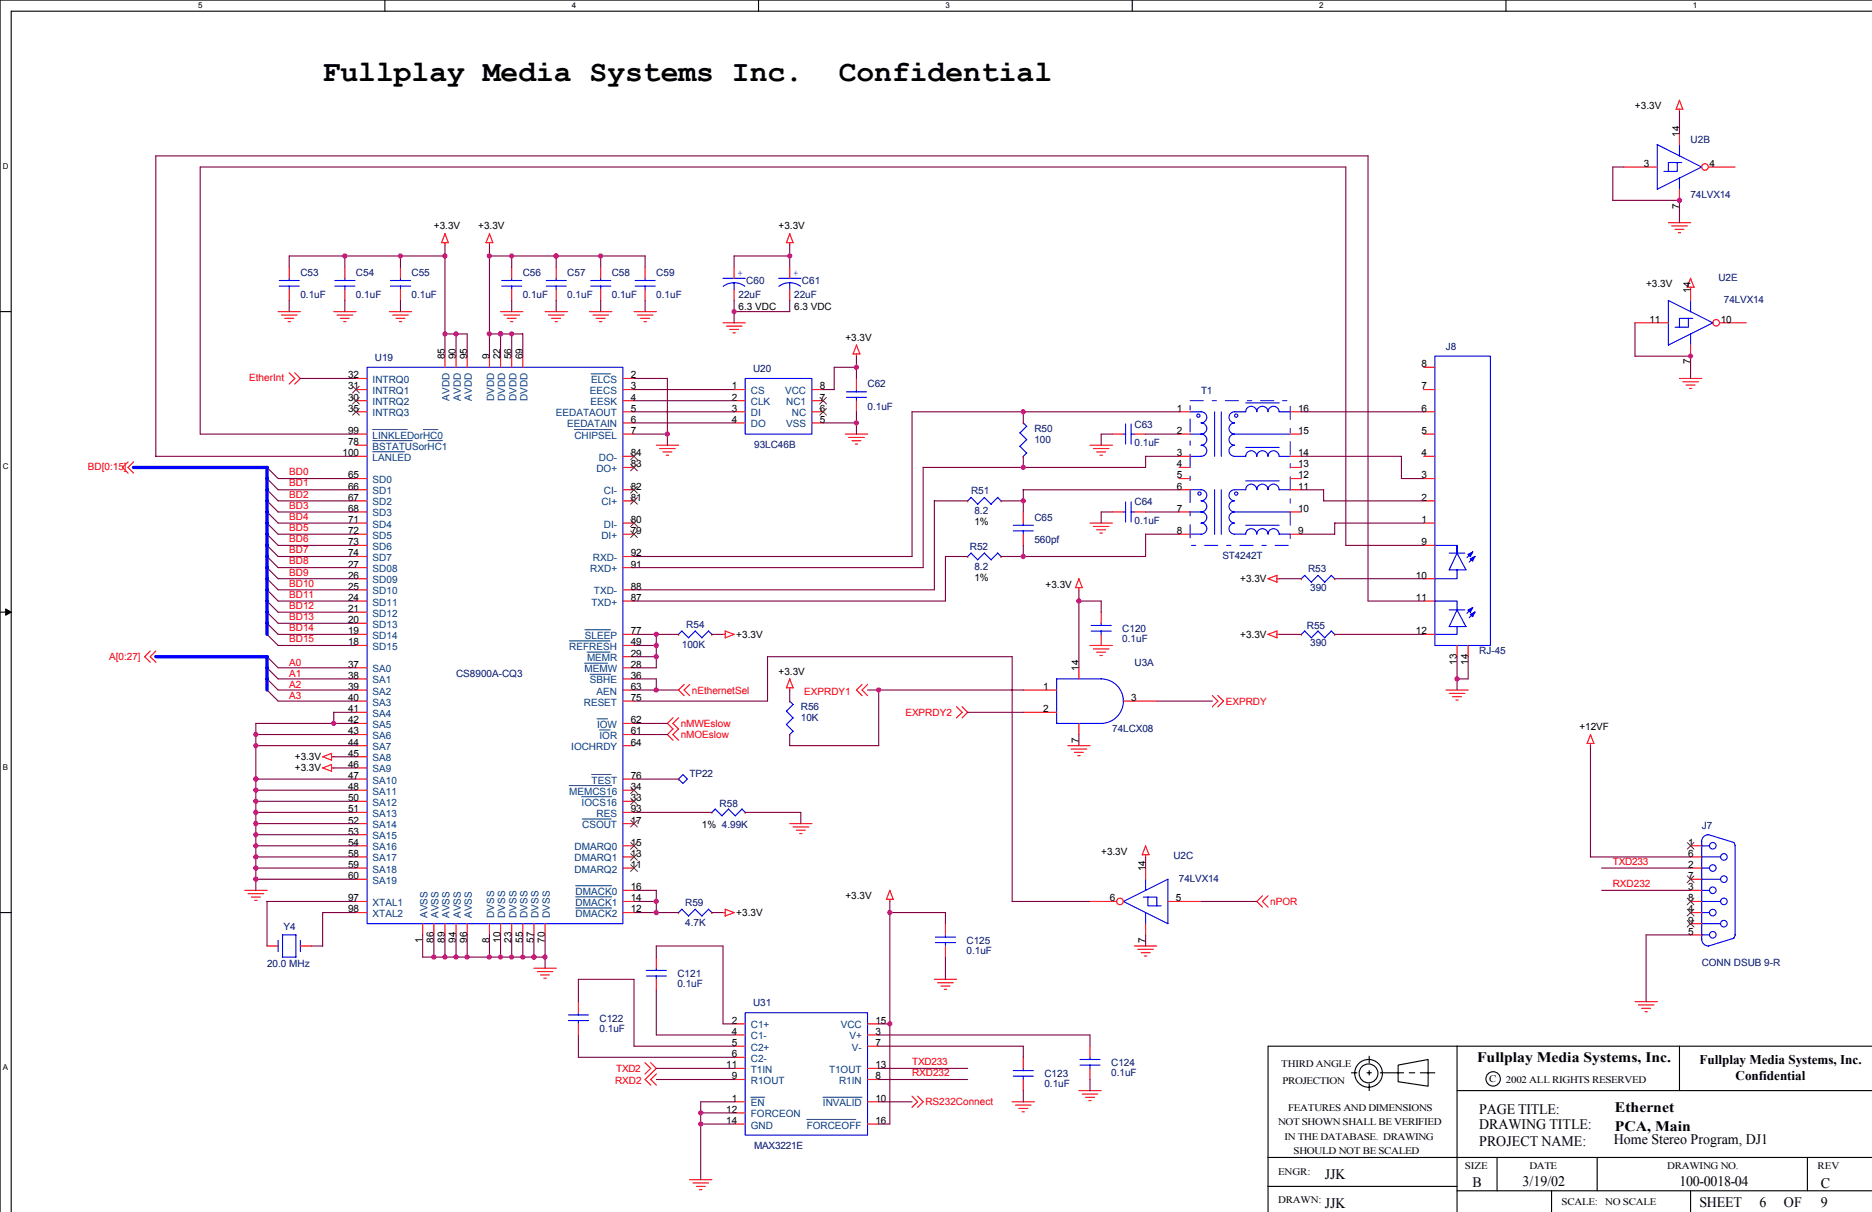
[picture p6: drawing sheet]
<svg xmlns="http://www.w3.org/2000/svg" width="432mm" height="279mm" viewBox="0 0 432 279" stroke-linecap="round" stroke-linejoin="round" font-family="sans-serif">
<path d="M431.8 0h-431.8v279.4M431.8 2.6h-429.2v276.8" fill="none" stroke="#000" stroke-width=".25"/>
<path d="M45.7 .3h1v2h-1z" fill="#fff"/>
<path d="M88.8 0v2.6" fill="none" stroke="#000" stroke-width=".25"/>
<path d="M131.9 .3h1v2h-1z" fill="#fff"/>
<path d="M175 0v2.6" fill="none" stroke="#000" stroke-width=".25"/>
<path d="M218.1 .3h1v2h-1z" fill="#fff"/>
<path d="M261.2 0v2.6" fill="none" stroke="#000" stroke-width=".25"/>
<path d="M304.3 .3h1v2h-1z" fill="#fff"/>
<path d="M347.4 0v2.6" fill="none" stroke="#000" stroke-width=".25"/>
<g fill="#fff">
<path d="M390.5 .3h1v2h-1z"/>
<path d="M.7 37.2h1.3v2.1h-1.3z"/>
<path d="M.7 106.5h1.3v2h-1.3z"/>
</g>
<path d="M0 71.8h2.6" fill="none" stroke="#000" stroke-width=".25"/>
<path d="M.7 175.7h1.2v2.1h-1.2z" fill="#fff"/>
<path d="M0 141.1h2.6" fill="none" stroke="#000" stroke-width=".25"/>
<path d="M1.3 140.4l1.3 .7-1.3 .7z" fill="#000" stroke="#000" stroke-width=".23"/>
<path d="M.7 245h1.2v2.1h-1.2z" fill="#fff"/>
<g fill="none" stroke="#000" stroke-width=".25">
<path d="M0 210.4h2.6M311.7 247.3h1.3M315.3 247.3h1M315.8 243.5v1.5M315.8 246.8v1M315.8 249.9v1.5M318.4 247.3h5.4M322.5 245.5l6.9-1.3v6.2l-6.9-1zM325.1 247.3h1.2M327.6 247.3h3.4M336.1 241.2h-43.6v38.2M336.1 241.2h95.7"/>
<path d="M336.1 241.2v38.2M336.1 251.4h95.7M387.4 241.2v10.2M292.5 266.8h139.3M292.5 273.5h43.6M336.1 274.5h95.7M345.3 266.8v7.7M357.9 274.5v4.9M368.4 266.8v7.7M390 274.5v4.9M416.9 266.8v7.7"/>
<circle cx="315.7" cy="247.4" r="2.17"/>
<circle cx="315.7" cy="247.4" r="3.2"/>
<circle cx="344.4" cy="248.7" r="1.66"/>
</g>
<g fill="none" stroke="#f00" stroke-width=".25">
<path d="M374.6 38.5h7.7M387.4 23.1l.8 2.1h-1.6M387.4 25.2v.5M387.4 30.8v2.6M387.4 23.1l-.8 2.1M394.1 38.5h6.1M102.6 55.9v.6M102.6 53.9l.8 2.1M102.7 53.9l-.9 2h1.6M112.9 55.9v.6M112.9 53.9l.8 2.1M112.9 53.9l-.8 2h1.6"/>
<path d="M181.4 55.9h1.5M182.2 55.9v.6M182.2 53.9l.7 2.1M182.2 53.9l-.8 2M384.8 51.3h5.2M385.6 52.1h3.6M386.4 52.9h2M387.1 53.6h.6M387.4 43.6v2.6M64.2 71.8h5.1M64.9 72.6h3.6M65.7 73.4h2"/>
<path d="M66.5 74.1h.5M66.7 61.6v2.6M66.7 66.7v2.6M77 71.8h5.1M77.7 72.6h3.7M78.5 73.4h2.1M79.3 74.1h.5M79.5 61.6v2.6M79.5 66.7v2.6M89.8 71.8h5.2M90.6 72.6h3.6M91.3 73.4h2.1"/>
<path d="M92.1 74.1h.5M92.4 61.6v2.6M92.4 66.7v2.6M115.5 71.8h5.1M116.2 72.6h3.6M117 73.4h2M117.8 74.1h.5M118 61.6v2.6M118 66.7v2.6M125.7 71.8h5.2M126.5 72.6h3.6M127.2 73.4h2.1"/>
<path d="M128 74.1h.6M128.3 61.6v2.6M128.3 66.7v2.6M136 71.8h5.1M136.8 72.6h3.6M137.5 73.4h2.1M138.3 74.1h.5M138.6 61.6v2.6M138.6 66.7v2.6M146.2 71.8h5.2M147 72.6h3.6M147.8 73.4h2"/>
<path d="M148.5 74.1h.6M148.8 61.6v2.6M148.8 66.7v2.6M166.8 74.4h5.1M167.5 75.2h3.7M168.3 75.9h2M169.1 76.7h.5M169.3 61.6v2.6M169.3 66.7v2.6M182.2 61.6v2.6M182.2 66.7v2.6M377.1 74.4h7.7"/>
<path d="M389.9 64.1l.9 2.1h-1.6M390 66.2v3.1M390 79.5v2.6M390 64.2l-.8 2M396.6 74.4h6.2M66.7 85.9l1.3 1.3-1.3 1.3M68 85.9l1.3 1.3-1.3 1.3M82.1 87.2h2.6M82.1 89.8h2.6M82.1 92.4h2.6M82.1 94.9h2.6M102.6 82.1v2.6"/>
<path d="M105.2 82.1v2.6M107.8 82.1v2.6M112.9 82.1v2.6M115.5 82.1v2.6M118 82.1v2.6M120.6 82.1v2.6M143.7 87.2h2.5M143.7 89.8h2.5M143.7 92.4h2.5M143.7 94.9h2.5M143.7 97.5h2.5M169.3 89.8h2.6"/>
<path d="M169.3 92.4h2.6M169.3 94.9h2.6M169.3 97.5h2.6M187.3 89.8h2.6M187.3 92.4h2.6M187.3 94.9h2.6M187.3 97.5h2.6M196.8 81.6h1.5M196.8 81.6l.8-2.1 .8 2.1M197.5 81.6v.5M197.5 87.2v2.6M197.5 92.4v2.5"/>
<path d="M236 97.5h.1M271.9 94.9h2.6M297.6 94.9h2.6M328.4 89.8h2.6M328.4 94.9h2.6M328.4 84.7h2.6M387.4 87.2h5.1M388.2 88h3.6M388.9 88.8h2.1M389.7 89.6h.5M29.5 106.5l-1.3 1.3 1.3 1.3M30.8 106.5l-1.3 1.3 1.3 1.3"/>
<path d="M82.1 100.1h2.6M82.1 102.6h2.6M82.1 118h2.6M82.1 105.2h2.6M82.1 112.9h2.6M82.1 110.3h2.6M82.1 115.5h2.6M143.7 100.1h2.5M143.7 105.2h2.5M143.7 107.8h2.5M143.7 112.9h2.5M143.7 115.5h2.5"/>
<path d="M151.4 102.6h5.1M152.1 103.4h3.7M152.9 104.2h2.1M153.7 104.9h.5M195 100.1h5.1M195.7 100.8h3.7M196.5 101.6h2.1M197.3 102.4h.5M223.2 115.5h.1M230.9 115.5h.1M236 105.2h.1M236 118v2.6"/>
<path d="M251.4 102.6h5.2M252.2 103.4h3.6M252.9 104.2h2.1M253.7 104.9h.6M256.6 100.1h2.5M256.6 118h2.5M261.7 100.1h2.5M261.7 118h2.5M271.9 100.1h2.6M271.9 118h2.6M271.9 105.2h2.6M271.9 107.8h2.6"/>
<path d="M271.9 112.9h2.6M271.9 110.3h2.6M297.6 100.1h2.6M297.6 118h2.6M297.6 105.2h2.6M297.6 107.8h2.6M297.6 112.9h2.6M297.6 110.3h2.6M328.4 100.1h2.6M328.4 105.2h2.6M328.4 110.3h2.6M328.4 115.5h2.6"/>
<path d="M82.1 133.4h2.6M82.1 120.6h2.6M82.1 123.1h2.6M82.1 138.6h2.6M82.1 136h2.6M82.1 130.9h2.6M82.1 125.7h2.6M82.1 128.3h2.6M143.7 120.6h2.5M143.7 123.1h2.5M143.7 138.6h2.5M143.7 136h2.5"/>
<path d="M143.7 130.9h2.5M143.7 128.3h2.5M223.2 128.3h.1M230.9 128.3h.1M236 123.1v2.6M248.8 133.4l.9 2.1h-1.6M248.9 135.5v.5M248.9 133.4l-.8 2.1M251.4 120.6h5.2M252.2 121.4h3.6M252.9 122.1h2.1M253.7 122.9h.6"/>
<path d="M271.9 123.1h2.6M292.5 133.4l2 .8M292.5 133.4l2-.7v1.5M294.5 133.4h.6M297.6 123.1h2.6M300.2 133.4h.1M307.9 133.4h.1M328.4 133.4h2.6M328.4 120.6h2.6M328.4 138.6h2.6M328.4 125.7h2.6M34.7 150.1l-1.3 1.3 1.3 1.3"/>
<path d="M36 150.1l-1.4 1.3 1.4 1.3M82.1 146.2h2.6M82.1 159.1h2.6M82.1 148.8h2.6M82.1 143.7h2.6M82.1 141.1h2.6M82.1 153.9h2.6M82.1 156.5h2.6M143.7 146.2h2.5M143.7 159.1h2.5M143.7 148.8h2.5M143.7 153.9h2.5"/>
<path d="M143.7 151.4h2.5M143.7 156.5h2.5M156.5 146.2h.1M157.8 157.8l-1.3 1.3 1.3 1.3M159.1 157.8l-1.3 1.3 1.3 1.3M164.2 146.2h.1M166.8 146.2h.5M167.3 145.5v1.5M167.3 145.5l2.1 .8M169.3 146.2l-2 .8M181.4 158.6h1.5l-.7-2.1-.8 2.1M182.2 158.6v.5"/>
<path d="M198.9 157.8l-1.4 1.3 1.4 1.3M200.1 157.8l-1.3 1.3 1.3 1.3M236 159.1h7.7M248.9 153.9v2.6M251.4 148.8h5.2M252.2 149.6h3.6M252.9 150.3h2.1M253.7 151.1h.6M254 141.1v2.6M254 146.2v2.6M294.5 146.2h.6M294.6 145.5l-2.1 .7 2 .8v-1.5"/>
<path d="M300.2 146.2h.1M307.9 146.2h.1M328.4 146.2h2.6M333.5 159.1h5.2M334.3 159.9h3.6M336.1 148.8v2.6M338.6 148.8v2.6M74.4 177l2.1 .8M76.5 173.7v1.6l-2.1-.9M76.5 176.3v1.5M76.5 174.5h.5M76.5 177h.5"/>
<path d="M76.5 173.7l-2.1 .8M76.5 176.2l-2.1 .8M82.1 171.9h2.6M82.1 174.5h2.6M82.1 177h2.6M82.1 164.2h2.6M82.1 161.6h2.6M82.1 166.8h2.6M82.1 169.3h2.6M82.1 179.6h2.6M143.7 171.9h2.5M143.7 161.6h2.5"/>
<path d="M143.7 166.8h2.5M143.7 169.3h2.5M143.7 179.6h2.5M155.2 165.5l-1.3 1.3 1.3 1.3-1.3 1.2 1.3 1.3M156.5 179.6h.1M156.5 165.5l-1.3 1.3 1.3 1.3-1.3 1.2 1.3 1.3M182.2 161.6h.1M182.2 169.3h.1M220.6 162.9l1.3 1.3-1.3 1.3M221.9 162.9l1.3 1.3-1.3 1.3M236 164.2h7.7M246.3 171.9h5.1"/>
<path d="M247.1 172.7h3.6M247.8 173.4h2.1M248.6 174.2h.5M248.9 166.8v2.5M259.1 161.6h7.7M279.6 160.3l1.3 1.3-1.3 1.3M280.9 160.3l1.3 1.3-1.3 1.3M335 160.6h2.1M335.8 161.4h.6M366.1 171.4h1.5M366.1 171.4l.8-2.1 .8 2.1M366.9 171.4v.5"/>
<path d="M82.1 189.9h2.6M82.1 197.5h2.6M82.1 195h2.6M82.1 184.7h2.6M82.1 182.2h2.6M82.1 187.3h2.6M82.1 192.4h2.6M143.7 189.9h2.5M143.7 197.5h2.5M143.7 195h2.5M143.7 184.7h2.5M143.7 182.2h2.5"/>
<path d="M143.7 187.3h2.5M164.2 187.3h.1M171.9 187.3h.1M182.2 189.9h5.1M182.9 190.6h3.6M183.7 191.4h2.1M184.5 192.2h.5M264.2 195l.8 2h-1.5zM264.2 197v.6M390 197.5h2.5M390 195h2.5M56.5 205.3h5.1"/>
<path d="M57.2 206h3.6M58 206.8h2M58.8 207.6h.5M61.6 218.1h2.6M69.3 218.1h2.5M82.1 210.4h2.6M82.1 207.8h2.6M82.1 202.7h2.6M82.1 200.1h2.6M97.5 212.9v2.6M100.1 212.9v2.6M102.6 212.9v2.6"/>
<path d="M105.2 212.9v2.6M107.8 212.9v2.6M112.9 212.9v2.6M115.5 212.9v2.6M118 212.9v2.6M120.6 212.9v2.6M123.1 212.9v2.6M125.7 212.9v2.6M143.7 210.4h2.5M143.7 205.3h2.5M143.7 207.8h2.5M143.7 200.1h2.5"/>
<path d="M156.5 210.4h.1M164.2 210.4h.1M166.8 210.4h.5M169.3 210.4l-2 .8M169.4 210.4l-2.1-.8v1.6M204.5 207.3h1.5l-.8-2.1-.8 2.1M205.3 207.3v.5M218.1 212.9v2.6M218.1 218.1v2.5M251.4 207.8h6.2M261.7 218.1h5.1M262.4 218.8h3.6"/>
<path d="M263.2 219.6h2.1M264.2 200.1v2.6M264.2 212.9v2.6M269.4 207.8h7.7M291.2 206.5l-1.3 1.3 1.3 1.3M292.5 206.5l-1.3 1.3 1.3 1.3M390 210.4h2.5M390 205.3h2.5M390 215.5h2.5M390 212.9h2.5M390 207.8h2.5M390 202.7h2.5"/>
<path d="M390 200.1h2.5M123.1 223.2h5.2M123.9 224h3.6M124.7 224.7h2M125.5 225.5h.5M133.4 230.9v2.6M133.4 236v2.6M151.4 220.6v2.6M151.4 225.8v2.5M169.3 236h2.6M169.3 238.6h2.6M200.1 236h2.6"/>
<path d="M200.1 238.6h2.6M215.5 225.8h5.1M216.3 226.5h3.6M217 227.3h2.1M217.8 228.1h.5M264 220.4h.5M377.1 230.9h5.2M377.9 231.7h3.6M378.7 232.5h2M379.4 233.2h.6M148.8 245l1.3 1.3-1.3 1.3M150.1 245l1.3 1.3-1.3 1.3"/>
<path d="M150.1 247.6l-1.3 1.3 1.3 1.3M151.4 247.6l-1.3 1.3 1.3 1.3M169.3 254h2.6M169.3 241.2h2.6M169.3 243.7h2.6M169.3 248.9h2.6M169.3 246.3h2.6M169.3 256.6h2.6M169.3 259.1h2.6M200.1 254h2.6M200.1 241.2h2.6M200.1 248.9h2.6"/>
<path d="M200.1 246.3h2.6M200.1 259.1h2.6M210.4 252.7l1.3 1.3-1.3 1.3M211.6 252.7l1.3 1.3-1.3 1.3M233.4 254h5.2M234.2 254.8h3.6M235 255.5h2.1M235.8 256.3h.5M236 243.7v2.6M236 248.9v2.5M248.8 251.4h5.2M249.6 252.2h3.6"/>
<path d="M250.4 253h2.1M251.1 253.7h.6M251.4 241.2v2.5M251.4 246.3v2.6M159 271.9h5.2M159.8 272.7h3.6M160.6 273.5h2.1M161.4 274.3h.5"/>
<circle cx="393.3" cy="38.5" r=".76"/>
<circle cx="395.9" cy="74.4" r=".76"/>
<circle cx="258.3" cy="207.8" r=".76"/>
</g>
<g fill="none" stroke="#00f" stroke-width=".25">
<path d="M386.9 37.5v2h-3.1M387.4 33.4v2.6M387.9 37.5h-3.1v2M392.5 38.5l-10.2 5.1v-10.2l10.2 5.1M387.4 41v2.6M64.4 66h4.6M64.4 64.7h4.6M66.7 64.2v.5M66.7 65.9v.8M77.2 66h4.7M77.2 64.7h4.7M79.5 64.2v.5"/>
<path d="M79.5 65.9v.8M90.1 66h4.6M90.1 64.7h4.6M92.4 64.2v.5M92.4 65.9v.8M115.7 66h4.7M115.7 64.7h4.7M118 64.2v.5M118 65.9v.8M126 66h4.6M126 64.7h4.6M128.3 64.2v.5"/>
<path d="M128.3 65.9v.8M136.2 66h4.7M136.2 64.7h4.7M138.6 64.2v.5M138.6 65.9v.8M146.5 66h4.6M146.5 64.7h4.6M148.8 64.2v.5M148.8 65.9v.8M166.8 64.2h5.1M169.3 65.2v1.5M171.8 66l-1.4-.7-1.1-.1-1.6 .3-.9 .5"/>
<path d="M179.6 64.2h5.1M182.2 65.2v1.5M184.6 66l-1.4-.7-1.1-.1-1.5 .3-1 .5M389.4 73.4v2h-3M390 69.3v2.6M390 77v2.5M390.5 73.4h-3.1v2M395.1 74.4l-10.3-5.1v10.3M395.1 74.4l-10.3 5.1M84.7 84.7h59v128.2h-59zM171.9 87.2h15.4v12.9h-15.4zM195.2 91.6h4.7"/>
<path d="M195.2 90.3h4.7M197.5 89.8v.5M197.5 91.6v.8M235.3 99.8l1.5 1.6M236 97.5l.8 .8M236.8 98.3l-1.6 1.5M259.6 97.7v4.7M260.9 97.7v4.7M274.5 94.9h2.6M277.1 94.9a1.28 1.28 0 0 1 1.3 1.3 1.28 1.28 0 0 1-1.3 1.3 1.29 1.29 0 0 1 1.3 1.3 1.29 1.29 0 0 1-1.3 1.3 1.28 1.28 0 0 1 1.3 1.3 1.28 1.28 0 0 1-1.3 1.2 1.28 1.28 0 0 1 1.3 1.3 1.28 1.28 0 0 1-1.3 1.3M280.2 94.9v10.3M281.7 94.9v10.3"/>
<path d="M287.3 92.9h7.8M297.6 94.9h-2.6a1.28 1.28 0 0 0-1.2-1.2 1.28 1.28 0 0 0-1.3 1.2 1.29 1.29 0 0 0-1.3-1.2 1.29 1.29 0 0 0-1.3 1.2 1.28 1.28 0 0 0-1.3-1.2 1.28 1.28 0 0 0-1.3 1.2h-2.5a1.28 1.28 0 0 0-1.3 1.3 1.28 1.28 0 0 0 1.3 1.3 1.29 1.29 0 0 0-1.3 1.3 1.29 1.29 0 0 0 1.3 1.3M331 82.1h12.8v66.7h-12.8zM224 114.7l-.8 .8M227.1 114.7l1.5 1.5M227.1 114.7l-1.6 1.5-1.5-1.5M230.1 114.7l.8 .8M230.1 114.7l-1.5 1.5M235.3 102.9l1.5 1.6-.8 .7M236.8 101.3l-1.6 1.6M259.1 118h.6M259.1 100.1h.6"/>
<path d="M259.6 115.7v4.6M260.9 118h.8M260.9 100.1h.8M260.9 115.7v4.6M274.5 118h2.6M274.5 100.1h2.6M274.5 105.2h2.6M274.5 112.9h2.6M277.1 112.9a1.28 1.28 0 0 1 1.3 1.3 1.28 1.28 0 0 1-1.3 1.3 1.28 1.28 0 0 1 1.3 1.2 1.28 1.28 0 0 1-1.3 1.3 1.28 1.28 0 0 1 1.3 1.3 1.28 1.28 0 0 1-1.3 1.3 1.28 1.28 0 0 1 1.3 1.3 1.28 1.28 0 0 1-1.3 1.2M280.2 112.9v10.3M281.7 112.9v10.3M284.8 100.1a1.28 1.28 0 0 0-1.3 1.3 1.28 1.28 0 0 0 1.3 1.2 1.28 1.28 0 0 0-1.3 1.3 1.28 1.28 0 0 0 1.3 1.3h2.6a1.27 1.27 0 0 1 1.2-1.3 1.27 1.27 0 0 1 1.3 1.3 1.29 1.29 0 0 1 1.3-1.3 1.29 1.29 0 0 1 1.3 1.3 1.28 1.28 0 0 1 1.3-1.3 1.28 1.28 0 0 1 1.2 1.3h2.6"/>
<path d="M284.8 118h12.8M284.8 100.1h12.8M287.3 103.1h7.8M287.3 110.8h7.8M297.6 112.9h-2.6a1.28 1.28 0 0 0-1.2-1.3 1.28 1.28 0 0 0-1.3 1.3 1.29 1.29 0 0 0-1.3-1.3 1.29 1.29 0 0 0-1.3 1.3 1.27 1.27 0 0 0-1.3-1.3 1.27 1.27 0 0 0-1.2 1.3h-2.6a1.28 1.28 0 0 0-1.3 1.3 1.28 1.28 0 0 0 1.3 1.3 1.28 1.28 0 0 0-1.3 1.2 1.28 1.28 0 0 0 1.3 1.3 1.28 1.28 0 0 0-1.3 1.3 1.28 1.28 0 0 0 1.3 1.3 1.28 1.28 0 0 0-1.3 1.3 1.28 1.28 0 0 0 1.3 1.2h2.5M224 127.5l-.8 .8M227.1 127.5l1.5 1.6M227.1 127.5l-1.6 1.6-1.5-1.6M230.9 128.3l-.8-.8-1.5 1.6M233.7 122.4h4.7M233.7 121.1h4.7M236 120.6v.5"/>
<path d="M236 122.4v.7M274.5 123.1h2.6M287.3 123.1a1.28 1.28 0 0 1 1.3-1.2 1.28 1.28 0 0 1 1.3 1.2 1.29 1.29 0 0 1 1.3-1.2 1.29 1.29 0 0 1 1.3 1.2 1.28 1.28 0 0 1 1.3-1.2 1.28 1.28 0 0 1 1.2 1.2M287.3 121.1h7.8M295 123.1h2.6M300.2 133.4l.8-.8 1.5 1.6M302.5 134.2l1.5-1.6 1.6 1.6M307.1 132.7l.8 .7M307.1 132.6l-1.5 1.6M331 125.7h5.1v1.8M331 138.6h5.1v2M334.3 127.5h3.6"/>
<path d="M336.1 131.4v2h-5.1M336.1 127.5l2.1 3.9h-3.9zM336.1 125.7v1.8M338.6 127.8l.6 .5M339.2 128.3l.5-1.1-1.3 1.3M339.7 127.3l-1.1 .5M339.7 129.3l-.6-.5 1.1-.5-1.3 1.3M340.2 128.3l-.5 1M157.3 145.5l-.8 .7M160.4 145.5l-1.6 1.5-1.5-1.5M163.4 145.5l.8 .8M163.4 145.5l-1.5 1.5-1.5-1.5"/>
<path d="M243.7 156.5h10.3M243.7 156.5v10.3h10.3M251.7 145.5h4.6M251.7 144.2h4.6M254 156.5a5.1 5.1 0 0 1 5.1 5.1 5.1 5.1 0 0 1-5.1 5.2M254 143.7v.5M254 145.5v.7M300.9 145.5l1.6 1.5M301 145.5l-.8 .7M304 145.5l-1.5 1.5M307.1 145.5l.8 .8M307.1 145.5l-1.5 1.5-1.6-1.5"/>
<path d="M334.3 140.6h3.6M336.1 140.6l2 3.8h-3.8zM336.1 144.4v1.8h-5.1M338.6 140.6l.6 .5M339.7 140.1l-1.1 .5M339.7 140.1l-1.3 1.3M339.7 140.1l-.5 1M340.2 141.1l-.5 1-.5-.5 1-.5-1.3 1.3M157.5 178.6l1.1 1-1.1 1-1-1zM181.4 163.9l1.5 1.6-1.5 1.5M181.4 167l1.5 1.6M182.2 161.6l.7 .8"/>
<path d="M182.9 162.4l-1.5 1.6M182.9 168.6l-.8 .8M165 186.5l1.5 1.6M165 186.5l-.8 .8M168 186.5l1.6 1.6M168.1 186.5l-1.6 1.6M171.1 186.5l.8 .8M171.2 186.5l-1.6 1.6M392.5 197.5h4.4M392.5 195h1.8M399.9 194.2l.3 .8v20.5M400 194.2l-6-1.8a1.52 1.52 0 0 0-1.5 1.6v22.5a1.55 1.55 0 0 0 1.5 1.6l6-1.8"/>
<path d="M64.2 216.8v2.6M69.3 216.8v2.6M157.3 209.6l1.5 1.6 1.6-1.6 1.5 1.6 1.5-1.6 .8 .8M157.3 209.6l-.8 .8M215.8 217.3h4.6M215.8 216h4.6M218.1 215.5v.5M218.1 217.3v.8M259.1 207.8l10.3 5.2v-10.3l-10.3 5.1M263.7 206.8h3.1v2M264.2 202.7v2.6M264.2 210.4v2.5"/>
<path d="M264.8 206.8v2h3M392.5 212.9h4.4M392.5 207.8h4.4M392.5 202.7h4.4M392.5 215.5h1.8M392.5 210.4h1.8M392.5 205.3h1.8M392.5 200.1h1.8M400.2 215.5l-.3 .7M65.2 220.6h3.1v-5.1h-3.1v5.2M131.1 235.3h4.6M131.1 234h4.6"/>
<path d="M133.4 233.5v.5M133.4 235.2v.8M149.1 225h4.6M149.1 223.7h4.6M151.4 223.2v.5M151.4 225v.8M171.9 233.5h28.2v28.2h-28.2zM233.7 248.1h4.7M233.7 246.8h4.7M236 246.3v.5M236 248.1v.8M249.1 245.5h4.6"/>
<path d="M249.1 244.2h4.6M251.4 243.7v.6M251.4 245.5v.8"/>
<circle cx="276.4" cy="95.8" r=".38"/>
<circle cx="285.1" cy="95.8" r=".38"/>
<circle cx="276.7" cy="113.8" r=".38"/>
<circle cx="285.1" cy="113.8" r=".38"/>
<circle cx="395.1" cy="195" r=".76"/>
<circle cx="397.6" cy="197.5" r=".76"/>
<circle cx="395.1" cy="205.2" r=".76"/>
<circle cx="395.1" cy="200.1" r=".76"/>
<circle cx="395.1" cy="215.5" r=".76"/>
<circle cx="395.1" cy="210.4" r=".76"/>
<circle cx="397.6" cy="212.9" r=".76"/>
<circle cx="397.6" cy="202.7" r=".76"/>
<circle cx="397.6" cy="207.8" r=".76"/>
</g>
<g fill="none" stroke="#804000" stroke-width=".23">
<path d="M81.3 91.6l1.6 1.6M81.3 89l1.6 1.6M81.3 94.2l1.6 1.5M82.9 91.6l-1.6 1.6M82.9 89l-1.6 1.6M82.9 94.2l-1.6 1.5M189.1 94.2l1.5 1.5M189.1 91.6l1.5 1.6M190.6 94.2l-1.5 1.5M190.6 91.6l-1.5 1.6M145.5 119.8l1.5 1.6M145.5 114.7l1.5 1.5"/>
<path d="M145.5 112.1l1.5 1.6M145.5 107l1.5 1.5M145.5 104.4l1.5 1.6M147 119.8l-1.5 1.6M147 114.7l-1.5 1.5M147 112.1l-1.5 1.6M147 107l-1.5 1.5M147 104.4l-1.5 1.6M145.5 122.4l1.5 1.5M147 122.4l-1.5 1.5M145.5 199.3l1.5 1.6M145.5 196.8l1.5 1.5"/>
<path d="M145.5 194.2l1.5 1.6M145.5 189.1l1.5 1.5M145.5 184l1.5 1.5M145.5 181.4l1.5 1.5M147 199.3l-1.5 1.6M147 196.8l-1.5 1.5M147 194.2l-1.5 1.6M147 189.1l-1.5 1.5M147 184l-1.5 1.5M147 181.4l-1.5 1.5M389.2 194.2l1.5 1.6M390.7 194.2l-1.5 1.6"/>
<path d="M389.2 212.2l1.5 1.5M389.2 209.6l1.5 1.6M389.2 207.1l1.5 1.5M389.2 201.9l1.5 1.6M390.7 212.2l-1.5 1.5M390.7 209.6l-1.5 1.6M390.7 207.1l-1.5 1.5M390.7 201.9l-1.5 1.6"/>
</g>
<path d="M274.5 92.4h23.1v33.3h-23.1v-33.3" fill="none" stroke="#00f" stroke-width=".23" stroke-dasharray="3 2 1 2"/>
<g fill="none" stroke="#004080" stroke-width=".23">
<path d="M86 99h7.9M97.7 99h3.3M132.5 99h8.6M136.3 86.2h4.5M86 101.6h9.1M86 104.1h7.3M98.7 101.6h3.3M131.3 147.7h9.4M134.8 152.9h5.3M134.9 145.2h5.9M135.4 150.3h5.3M136.1 155.4h4.7"/>
<path d="M136.5 178.5h4.5M137.7 165.7h2.4M138.3 168.3h2.4M131.3 181.1h9.8M134.2 183.7h6.9M134.3 188.8h6.7M132.8 209.3h8.3M132.8 206.8h8.3M132.8 204.2h8.3M173.2 252.9h3.2M186.1 258.1h11.3M189.8 252.9h9"/>
</g>
<g fill="none" stroke="#800040" stroke-width=".25">
<path d="M46.2 38.5h264.2M46.2 38.5v61.6h35.9M310.4 38.5v87.2h18M374.6 38.5h-2.6v7.7h15.4v5.2M387.4 25.7v5.1M79.5 59v2.6M92.4 59v2.6M102.6 59h-35.9v2.6M102.6 56.4v25.7M112.9 59h35.9v2.6M112.9 56.4v25.7M118 59v2.6"/>
<path d="M128.3 59v2.6M138.6 59v2.6M182.2 59h-12.9v2.6M182.2 56.4v5.2M66.7 69.3v2.5M79.5 69.3v2.5M92.4 69.3v2.5M102.6 77h5.2v5.1M105.2 77v5.1M112.9 77h7.7v5.1M115.5 77v5.1M118 69.3v2.5"/>
<path d="M118 77v5.1M128.3 69.3v2.5M138.6 69.3v2.5M148.8 69.3v2.5M169.3 69.3v5.1M182.2 69.3v2.5h-12.9M377.1 74.4v7.7h12.9M69.3 87.2h12.8M146.2 94.9h23.1M146.2 87.2h7.7v15.4M146.2 97.5h23.1M146.2 89.8h23.1"/>
<path d="M146.2 92.4h23.1M189.8 97.5h7.7M197.5 84.7h-5.1v5.1h-2.6M197.5 82.1v5.1M197.5 94.9v5.2M236 94.9v2.6M271.9 94.9h-61.5v33.4h-64.2M300.1 94.9h28.3M390 82.1v5.2M61.6 107.7l2.6 2.6M61.6 112.9l2.6 2.6M61.6 118l2.6 2.6"/>
<path d="M61.6 110.3l2.6 2.6M61.6 115.4l2.6 2.6M64.1 110.3h18M64.1 115.5h18M64.1 112.9h18M64.1 118h18M82.1 105.2h-46.2v-69.3h279.7v102.7h12.8M146.2 100.1h7.7M212.9 107.7v23.2h-66.7M223.2 115.5h-7.7v20.5h-69.3M230.9 115.5h5.1M236 105.2v2.6"/>
<path d="M254 118h2.6M254 100.1h2.6M254 100.1v2.5M254 118v2.6M264.2 118h7.7M264.2 100.1h7.7M271.9 112.9h-35.9v5.1M271.9 105.2h-7.7v2.6h-51.3M300.1 112.9h5.2v2.6h23.1M300.1 105.2h23.2v5.1M323.2 110.3h5.2M61.6 123.1l2.6 2.6"/>
<path d="M61.6 128.3l2.6 2.6M61.6 133.4l2.6 2.6M61.6 138.5l2.6 2.6M61.6 125.7l2.6 2.6M61.6 130.8l2.6 2.6M61.6 136l2.6 2.6M61.6 120.6l2.6 2.5M64.1 133.4h18M64.1 120.6h18M64.1 125.7h18M64.1 123.1h18M64.1 138.6h18"/>
<path d="M64.1 128.3h18M64.1 130.9h18M64.1 136h18M218.1 128.3h5.1M218.1 128.3v10.3h-71.9M236 125.7v2.6M248.8 138.6h5.2v2.5M248.9 136v18M264.2 123.1h7.7M264.2 123.1v5.2h-33.3M295 133.4h5.2M307.8 133.4h20.6"/>
<path d="M328.4 120.6h-20.6l.1 2.5h-7.8M61.6 153.9l2.6 2.6M61.6 159l2.6 2.6M61.6 143.7l2.6 2.5M61.6 151.4l2.6 2.5M61.6 156.5l2.6 2.6M61.6 141.1l2.6 2.6M61.6 146.2l2.6 2.6M64.1 146.2h18M64.1 159.1h18M64.1 141.1h18M64.1 156.5h18"/>
<path d="M64.1 143.7h18M64.1 148.8h18M64.1 153.9h18M146.2 146.2h10.3M146.2 159.1h10.3M146.2 156.5h5.2v2.6M146.2 151.4h5.2M146.2 148.8h5.2M151.4 146.2v7.7h-5.2M164.2 146.2h2.6M182.2 159v2.6M200.1 159.1h36"/>
<path d="M202.7 159.1v12.8h-20.5v-2.6M295 146.2h5.2M307.8 146.2h20.6M336.1 151.4v7.7M338.6 151.4v5.1h-2.5M59 169.3h23.1M59 171.9h23.1M59 179.6h23.1M64.1 161.6h18M77 177h5.1M77 164.2h5.1M77 174.5h5.1"/>
<path d="M77 164.2v2.6M82.1 166.8h-23.1v38.5M146.2 161.6h30.8v-10.2h56.5v56.4M146.2 169.3h7.7M146.2 166.8h7.7M146.2 179.6h10.3M223.2 164.2h12.9M248.9 169.3v2.6M266.8 161.6h12.9M366.9 171.9v25.6M59 197.5h23.1M59 187.3h23.1"/>
<path d="M59 184.7h23.1M59 192.4h23.1M59 189.9h23.1M59 195h23.1M59 182.2h23.1M146.2 187.3h18M171.9 187.3h12.8M184.7 187.3v2.6M264.2 197.5v2.6M366.8 197.5h23.2M59 200.1h23.1M59 202.7h23.1"/>
<path d="M61.6 207.8h20.5M61.6 207.8v10.3M74.4 210.4h7.7M74.4 210.4v7.7h-2.6M97.5 215.5v5.1M100.1 215.5v5.1M102.6 215.5v5.1M105.2 215.5v5.1M107.8 215.5v5.1M112.9 215.5v5.1M115.5 215.5v5.1M118 215.5v5.1"/>
<path d="M120.6 215.5v5.1M123.1 215.5v5.1M125.7 215.5v7.7M146.2 207.8h5.2M146.2 205.3h5.2v5.1M146.2 210.4h10.3M164.2 210.4h2.6M166.8 218.1v17.9h2.5M166.8 218.1h-15.4v2.6M205.2 210.4h12.9v2.5M205.3 207.8v51.3M233.4 207.8h18"/>
<path d="M264.2 215.5v2.6M277.1 207.8h12.8M369.4 200.1h20.6M369.4 205.3h20.6M390 215.5h-10.3v15.4M97.5 220.6h28.2M133.4 225.8l12.8-.1v15.5h23.1M133.4 225.8v5.1M133.4 238.6v5.1M151.4 228.3v10.3h18M202.7 236h2.6M202.7 238.6h48.7v2.6"/>
<path d="M218.1 220.6v5.2M133.4 243.7h35.9M151.4 246.3h18M151.4 248.9h18M161.6 254h7.7M161.6 256.6h7.7M161.6 259.1h7.8M161.6 254v18M202.7 241.2h33.3v2.5M202.7 246.3h20.5M202.7 248.9h20.5M202.7 259.1h2.6"/>
<path d="M202.7 254h7.7M236 251.4v2.6M251.4 248.9v2.5"/>
</g>
<path d="M30.8 107.8h30.8M61.6 107.7v38.5M35.9 151.4h25.7v7.7" fill="none" stroke="#00f" stroke-width=".76"/>
<g fill="#f0f" stroke="#f0f" stroke-width=".25">
<circle cx="236" cy="115.5" r=".5"/>
<circle cx="169.3" cy="71.8" r=".51"/>
<circle cx="197.5" cy="84.7" r=".51"/>
<circle cx="236" cy="94.9" r=".5"/>
<circle cx="389.9" cy="82.1" r=".5"/>
<circle cx="77" cy="166.8" r=".5"/>
<circle cx="112.9" cy="220.6" r=".51"/>
<circle cx="107.7" cy="220.6" r=".5"/>
<circle cx="202.7" cy="159.1" r=".51"/>
<circle cx="151.4" cy="146.2" r=".51"/>
<circle cx="151.4" cy="151.4" r=".51"/>
<circle cx="59" cy="179.6" r=".51"/>
<circle cx="59" cy="171.9" r=".51"/>
<circle cx="59" cy="197.5" r=".51"/>
<circle cx="115.5" cy="77" r=".5"/>
<circle cx="112.9" cy="77" r=".51"/>
<circle cx="182.1" cy="59" r=".51"/>
<circle cx="236" cy="107.7" r=".5"/>
<circle cx="100.1" cy="220.6" r=".51"/>
<circle cx="115.5" cy="220.6" r=".5"/>
<circle cx="102.6" cy="59" r=".51"/>
<circle cx="151.4" cy="159.1" r=".51"/>
<circle cx="59" cy="202.7" r=".51"/>
<circle cx="112.9" cy="59" r=".51"/>
<circle cx="197.5" cy="97.5" r=".51"/>
<circle cx="138.5" cy="59" r=".51"/>
<circle cx="105.2" cy="77" r=".5"/>
<circle cx="102.6" cy="77" r=".5"/>
<circle cx="128.3" cy="59" r=".51"/>
<circle cx="118" cy="59" r=".51"/>
<circle cx="161.6" cy="259.1" r=".51"/>
<circle cx="118" cy="77" r=".5"/>
<circle cx="59" cy="182.1" r=".51"/>
<circle cx="123.2" cy="220.6" r=".51"/>
<circle cx="118" cy="220.6" r=".5"/>
<circle cx="236" cy="128.3" r=".5"/>
<circle cx="59" cy="189.8" r=".51"/>
<circle cx="151.4" cy="148.8" r=".51"/>
<circle cx="387.4" cy="46.2" r=".51"/>
<circle cx="79.5" cy="59" r=".51"/>
<circle cx="92.4" cy="59" r=".51"/>
<circle cx="151.4" cy="210.4" r=".51"/>
<circle cx="151.4" cy="207.8" r=".51"/>
<circle cx="336.1" cy="156.5" r=".5"/>
<circle cx="205.2" cy="236" r=".5"/>
<circle cx="205.2" cy="210.4" r=".5"/>
<circle cx="120.6" cy="220.6" r=".5"/>
<circle cx="59" cy="195" r=".51"/>
<circle cx="248.8" cy="138.5" r=".51"/>
<circle cx="105.2" cy="220.6" r=".5"/>
<circle cx="59" cy="192.4" r=".51"/>
<circle cx="59" cy="200.1" r=".51"/>
<circle cx="59" cy="187.3" r=".51"/>
<circle cx="161.6" cy="256.5" r=".51"/>
<circle cx="59" cy="184.7" r=".51"/>
<circle cx="153.9" cy="100.1" r=".51"/>
<circle cx="59" cy="169.3" r=".51"/>
<circle cx="102.6" cy="220.6" r=".5"/>
<circle cx="125.7" cy="220.6" r=".51"/>
</g>
<g font-size="6.9">
<text x="74.4" y="18.6">Fullplay Media Systems Inc.</text>
<text x="193.5" y="18.6">Confidential</text>
</g>
<g font-size="3.3">
<text x="340.7" y="244.7">Fullplay Media Systems, Inc.</text>
<text x="341.2" y="256.7">PAGE TITLE:</text>
<text x="372.5" y="256.3">Ethernet</text>
<text x="341.2" y="260.3">DRAWING TITLE:</text>
<text x="372.3" y="263.7">Home Stereo Program, DJ1</text>
<text x="372.5" y="260.6">PCA, Main</text>
<text x="341.2" y="264.2">PROJECT NAME:</text>
<text x="305.6" y="271.9">JJK</text>
<text x="339.7" y="273.6">B</text>
<text x="351.2" y="273.4">3/19/02</text>
<text x="387.4" y="273.4">100-0018-04</text>
<text x="420" y="273.9">C</text>
<text x="305.6" y="278.5">JJK</text>
<text x="392" y="278.3">SHEET</text>
<text x="405.9" y="278.3">6</text>
<text x="411.5" y="278.3">OF</text>
<text x="420" y="278.3">9</text>
</g>
<g font-size="3.1">
<text x="392" y="245.3">Fullplay Media Systems, Inc.</text>
<text x="400.3" y="249">Confidential</text>
</g>
<g font-size="2.3">
<text x="377.1" y="25.2">+3.3V</text>
<text x="387.4" y="31.6" transform="rotate(-90 387.4 31.6)">14</text>
<text x="379.2" y="38.5">3</text>
<text x="394.3" y="38.5">4</text>
<text x="100.1" y="52.9">+3.3V</text>
<text x="110.3" y="52.9">+3.3V</text>
<text x="179.6" y="52.9">+3.3V</text>
<text x="387.4" y="48.1" transform="rotate(-90 387.4 48.1)">7</text>
<text x="170.3" y="71.4">6.3 VDC</text>
<text x="183.2" y="71.4">6.3 VDC</text>
<text x="379.7" y="66.2">+3.3V</text>
<text x="389.9" y="67.5" transform="rotate(-90 389.9 67.5)">14</text>
<text x="380.4" y="74.4">11</text>
<text x="396.9" y="74.4">10</text>
<text x="102.6" y="82.9" transform="rotate(-90 102.6 82.9)">85</text>
<text x="105.2" y="82.9" transform="rotate(-90 105.2 82.9)">90</text>
<text x="107.7" y="82.9" transform="rotate(-90 107.7 82.9)">95</text>
<text x="112.9" y="82.9" transform="rotate(-90 112.9 82.9)">9</text>
<text x="115.4" y="82.9" transform="rotate(-90 115.4 82.9)">22</text>
<text x="118" y="82.9" transform="rotate(-90 118 82.9)">56</text>
<text x="120.6" y="82.9" transform="rotate(-90 120.6 82.9)">69</text>
<text x="195" y="78.5">+3.3V</text>
<text x="80.3" y="89.8">31</text>
<text x="80.3" y="87.2">32</text>
<text x="145.5" y="87.2">2</text>
<text x="145.5" y="89.8">3</text>
<text x="168.8" y="89.8">1</text>
<text x="189.1" y="89.8">8</text>
<text x="327.9" y="89.8">7</text>
<text x="327.9" y="84.6">8</text>
<text x="389.9" y="84" transform="rotate(-90 389.9 84)">7</text>
<text x="80.3" y="92.4">30</text>
<text x="80.3" y="94.9">35</text>
<text x="145.5" y="92.4">4</text>
<text x="145.5" y="94.9">5</text>
<text x="168.8" y="92.4">2</text>
<text x="168.8" y="94.9">3</text>
<text x="189.1" y="94.9">6</text>
<text x="189.1" y="92.4">7</text>
<text x="271.4" y="94.9">1</text>
<text x="299.4" y="94.9">16</text>
<text x="327.9" y="94.9">6</text>
<text x="80.3" y="100.1">99</text>
<text x="145.5" y="97.5">6</text>
<text x="145.5" y="100.1">7</text>
<text x="168.8" y="97.5">4</text>
<text x="189.1" y="97.5">5</text>
<text x="271.4" y="100.1">2</text>
<text x="299.4" y="100.1">15</text>
<text x="327.9" y="100.1">5</text>
<text x="79" y="105.2">100</text>
<text x="80.3" y="102.6">78</text>
<text x="145.5" y="107.7">83</text>
<text x="145.5" y="105.2">84</text>
<text x="271.4" y="105.2">3</text>
<text x="271.4" y="107.7">4</text>
<text x="299.4" y="107.7">13</text>
<text x="299.4" y="105.2">14</text>
<text x="327.9" y="105.2">4</text>
<text x="80.3" y="110.3">65</text>
<text x="80.3" y="112.9">66</text>
<text x="145.5" y="112.9">82</text>
<text x="271.4" y="112.9">6</text>
<text x="271.4" y="110.3">5</text>
<text x="299.4" y="112.9">11</text>
<text x="299.4" y="110.3">12</text>
<text x="327.9" y="110.3">3</text>
<text x="80.3" y="115.4">67</text>
<text x="80.3" y="118">68</text>
<text x="145.5" y="115.4">81</text>
<text x="271.4" y="118">7</text>
<text x="299.4" y="118">10</text>
<text x="327.9" y="115.4">2</text>
<text x="80.3" y="120.6">71</text>
<text x="80.3" y="123.1">72</text>
<text x="80.3" y="125.7">73</text>
<text x="145.5" y="123.1">79</text>
<text x="145.5" y="120.6">80</text>
<text x="224.7" y="121.1">1%</text>
<text x="271.4" y="123.1">8</text>
<text x="299.4" y="123.1">9</text>
<text x="327.9" y="120.6">1</text>
<text x="327.9" y="125.7">9</text>
<text x="80.3" y="130.8">27</text>
<text x="80.3" y="128.3">74</text>
<text x="145.5" y="130.8">91</text>
<text x="145.5" y="128.3">92</text>
<text x="80.3" y="136">25</text>
<text x="80.3" y="133.4">26</text>
<text x="145.5" y="136">88</text>
<text x="224.7" y="133.9">1%</text>
<text x="241.2" y="135.5">+3.3V</text>
<text x="286.1" y="134.2">+3.3V</text>
<text x="326.6" y="133.4">10</text>
<text x="80.3" y="143.7">20</text>
<text x="80.3" y="141.1">21</text>
<text x="80.3" y="138.5">24</text>
<text x="145.5" y="138.5">87</text>
<text x="326.6" y="138.5">11</text>
<text x="80.3" y="148.8">18</text>
<text x="80.3" y="146.2">19</text>
<text x="145.5" y="148.8">49</text>
<text x="145.5" y="146.2">77</text>
<text x="169.8" y="147">+3.3V</text>
<text x="286.1" y="147">+3.3V</text>
<text x="326.6" y="146.2">12</text>
<text x="80.3" y="153.9">37</text>
<text x="145.5" y="153.9">28</text>
<text x="145.5" y="151.4">29</text>
<text x="179.6" y="155.5">+3.3V</text>
<text x="248.8" y="154.7" transform="rotate(-90 248.8 154.7)">14</text>
<text x="336.1" y="153.3" transform="rotate(-90 336.1 153.3)">13</text>
<text x="338.6" y="153.3" transform="rotate(-90 338.6 153.3)">14</text>
<text x="80.3" y="156.5">38</text>
<text x="80.3" y="159">39</text>
<text x="80.3" y="161.6">40</text>
<text x="145.5" y="156.5">36</text>
<text x="145.5" y="159">63</text>
<text x="145.5" y="161.6">75</text>
<text x="240.6" y="159">1</text>
<text x="260.9" y="161.6">3</text>
<text x="80.3" y="164.2">41</text>
<text x="80.3" y="166.8">42</text>
<text x="145.5" y="166.8">62</text>
<text x="240.6" y="164.2">2</text>
<text x="80.3" y="169.3">43</text>
<text x="80.3" y="171.9">44</text>
<text x="145.5" y="169.3">61</text>
<text x="145.5" y="171.9">64</text>
<text x="248.8" y="171.2" transform="rotate(-90 248.8 171.2)">7</text>
<text x="364.3" y="168.3">+12VF</text>
<text x="68" y="175.3">+3.3V</text>
<text x="68" y="177.8">+3.3V</text>
<text x="80.3" y="174.4">45</text>
<text x="80.3" y="177">46</text>
<text x="80.3" y="179.6">47</text>
<text x="145.5" y="179.6">76</text>
<text x="80.3" y="182.1">48</text>
<text x="80.3" y="184.7">50</text>
<text x="145.5" y="184.7">33</text>
<text x="145.5" y="182.1">34</text>
<text x="80.3" y="187.3">51</text>
<text x="80.3" y="189.8">52</text>
<text x="145.5" y="189.8">17</text>
<text x="145.5" y="187.3">93</text>
<text x="161.9" y="190.9">1% 4.99K</text>
<text x="80.3" y="192.4">53</text>
<text x="80.3" y="195">54</text>
<text x="80.3" y="197.5">58</text>
<text x="145.5" y="197.5">13</text>
<text x="145.5" y="195">15</text>
<text x="254" y="197.1">+3.3V</text>
<text x="389.4" y="197.5">6</text>
<text x="389.4" y="195">1</text>
<text x="80.3" y="200.1">59</text>
<text x="80.3" y="202.7">60</text>
<text x="145.5" y="200.1">11</text>
<text x="264.2" y="200.9" transform="rotate(-90 264.2 200.9)">14</text>
<text x="389.4" y="202.7">7</text>
<text x="389.4" y="200.1">2</text>
<text x="80.3" y="207.8">97</text>
<text x="145.5" y="207.8">14</text>
<text x="145.5" y="205.2">16</text>
<text x="195" y="207.3">+3.3V</text>
<text x="256" y="207.8">6</text>
<text x="271.2" y="207.8">5</text>
<text x="389.4" y="207.8">8</text>
<text x="389.4" y="205.2">3</text>
<text x="80.3" y="210.4">98</text>
<text x="145.5" y="210.4">12</text>
<text x="169.8" y="211.2">+3.3V</text>
<text x="389.4" y="215.5">5</text>
<text x="389.4" y="212.9">9</text>
<text x="389.4" y="210.4">4</text>
<text x="97.5" y="217.4" transform="rotate(-90 97.5 217.4)">1</text>
<text x="100.1" y="217.4" transform="rotate(-90 100.1 217.4)">86</text>
<text x="102.6" y="217.4" transform="rotate(-90 102.6 217.4)">89</text>
<text x="105.2" y="217.4" transform="rotate(-90 105.2 217.4)">94</text>
<text x="107.7" y="217.4" transform="rotate(-90 107.7 217.4)">96</text>
<text x="112.9" y="217.4" transform="rotate(-90 112.9 217.4)">8</text>
<text x="115.4" y="217.4" transform="rotate(-90 115.4 217.4)">10</text>
<text x="118" y="217.4" transform="rotate(-90 118 217.4)">23</text>
<text x="120.6" y="217.4" transform="rotate(-90 120.6 217.4)">55</text>
<text x="123.1" y="217.4" transform="rotate(-90 123.1 217.4)">57</text>
<text x="125.7" y="217.4" transform="rotate(-90 125.7 217.4)">70</text>
<text x="264.2" y="217.4" transform="rotate(-90 264.2 217.4)">7</text>
<text x="168.8" y="236">2</text>
<text x="168.8" y="238.6">4</text>
<text x="201.9" y="238.6">3</text>
<text x="201.9" y="236">15</text>
<text x="168.8" y="241.2">5</text>
<text x="168.8" y="243.7">6</text>
<text x="201.9" y="241.2">7</text>
<text x="167.5" y="246.3">11</text>
<text x="168.8" y="248.8">9</text>
<text x="201.9" y="248.8">8</text>
<text x="201.9" y="246.3">13</text>
<text x="295.6" y="246">THIRD ANGLE</text>
<text x="295.8" y="249.9">PROJECTION</text>
<text x="343.5" y="249.4">C</text>
<text x="347.4" y="249.6">2002 ALL RIGHTS RESERVED</text>
<text x="167.5" y="256.5">12</text>
<text x="168.8" y="254">1</text>
<text x="201.9" y="254">10</text>
<text x="297.1" y="256.1">FEATURES AND DIMENSIONS</text>
<text x="167.5" y="259.1">14</text>
<text x="201.9" y="259.1">16</text>
<text x="294.8" y="259.4">NOT SHOWN SHALL BE VERIFIED</text>
<text x="296.3" y="262.7">IN THE DATABASE. DRAWING</text>
<text x="298.4" y="266">SHOULD NOT BE SCALED</text>
<text x="337.9" y="269.4">SIZE</text>
<text x="352.8" y="269.4">DATE</text>
<text x="384.6" y="269.4">DRAWING NO.</text>
<text x="419.2" y="269.4">REV</text>
<text x="294.8" y="270.9">ENGR:</text>
<text x="294.8" y="277.3">DRAWN:</text>
<text x="360.2" y="277.9">SCALE:</text>
<text x="370.3" y="277.9">NO SCALE</text>
</g>
<g font-size="2.3" fill="#000080">
<text x="390" y="32.9">U2B</text>
<text x="390" y="45.7">74LVX14</text>
<text x="69.3" y="63.7">C53</text>
<text x="82.1" y="63.7">C54</text>
<text x="94.9" y="63.7">C55</text>
<text x="120.6" y="63.7">C56</text>
<text x="130.9" y="63.7">C57</text>
<text x="141.1" y="63.7">C58</text>
<text x="151.4" y="63.7">C59</text>
<text x="172.1" y="65.4">C60</text>
<text x="185" y="65.4">C61</text>
<text x="396.4" y="64.7">U2E</text>
<text x="69.3" y="68.8">0.1uF</text>
<text x="82.1" y="68.8">0.1uF</text>
<text x="94.9" y="68.8">0.1uF</text>
<text x="120.6" y="68.8">0.1uF</text>
<text x="130.9" y="68.8">0.1uF</text>
<text x="141.1" y="68.8">0.1uF</text>
<text x="151.4" y="68.8">0.1uF</text>
<text x="170.3" y="68.8">22uF</text>
<text x="183.2" y="68.8">22uF</text>
<text x="397.7" y="69.8">74LVX14</text>
<text x="86.5" y="83.2">U19</text>
<text x="333.5" y="80.6">J8</text>
<text x="173.7" y="85.7">U20</text>
<text x="200.1" y="89.3">C62</text>
<text x="200.1" y="94.4">0.1uF</text>
<text x="277.1" y="90.8">T1</text>
<text x="238.6" y="99.6">R50</text>
<text x="261.7" y="98.6">C63</text>
<text x="173.9" y="103.2">93LC46B</text>
<text x="238.6" y="102.2">100</text>
<text x="261.7" y="102.9">0.1uF</text>
<text x="224" y="113.9">R51</text>
<text x="224.7" y="118.6">8.2</text>
<text x="261.7" y="116.5">C64</text>
<text x="238.6" y="120.1">C65</text>
<text x="238.6" y="125.2">560pf</text>
<text x="261.7" y="120.9">0.1uF</text>
<text x="223.7" y="126.8">R52</text>
<text x="224.7" y="131.4">8.2</text>
<text x="282" y="128.8">ST4242T</text>
<text x="301.7" y="131.9">R53</text>
<text x="302.2" y="136.3">390</text>
<text x="157.3" y="149.4">100K</text>
<text x="158.3" y="144.7">R54</text>
<text x="258.9" y="145.8">C120</text>
<text x="258.9" y="148.1">0.1uF</text>
<text x="301.5" y="145">R55</text>
<text x="302.2" y="148.8">390</text>
<text x="261.7" y="153.5">U3A</text>
<text x="341.2" y="150.9">RJ-45</text>
<text x="105.2" y="156">CS8900A-CQ3</text>
<text x="184.7" y="163.7">R56</text>
<text x="184.7" y="166.3">10K</text>
<text x="256.6" y="168.8">74LCX08</text>
<text x="159.1" y="179.1">TP22</text>
<text x="166" y="186">R58</text>
<text x="392.5" y="191.2">J7</text>
<text x="270.7" y="198.1">U2C</text>
<text x="271.9" y="203.2">74LVX14</text>
<text x="158.1" y="208.9">R59</text>
<text x="65.4" y="214.5">Y4</text>
<text x="158.1" y="213.5">4.7K</text>
<text x="222.9" y="217.6">C125</text>
<text x="222.9" y="219.9">0.1uF</text>
<text x="61.6" y="223">20.0 MHz</text>
<text x="156.3" y="225.3">C121</text>
<text x="156.3" y="227.6">0.1uF</text>
<text x="392.5" y="222.7">CONN DSUB 9-R</text>
<text x="173.7" y="231.9">U31</text>
<text x="138.3" y="235.5">C122</text>
<text x="138.3" y="237.8">0.1uF</text>
<text x="256.3" y="245.8">C124</text>
<text x="240.9" y="248.4">C123</text>
<text x="240.9" y="250.7">0.1uF</text>
<text x="256.3" y="248.1">0.1uF</text>
<text x="173.9" y="264.8">MAX3221E</text>
</g>
<g font-size="2.3" fill="#00f">
<text x="170.1" y="63.7">+</text>
<text x="182.9" y="63.7">+</text>
</g>
<g font-size="2.3" fill="#f00">
<text x="57.5" y="87.8">EtherInt</text>
<text x="20.3" y="108.3">BD[0:15]</text>
<text x="66.7" y="112.1">BD1</text>
<text x="66.7" y="109.6">BD0</text>
<text x="66.7" y="117.3">BD3</text>
<text x="66.7" y="114.7">BD2</text>
<text x="66.7" y="119.8">BD4</text>
<text x="66.7" y="122.4">BD5</text>
<text x="66.7" y="125">BD6</text>
<text x="66.7" y="130.1">BD8</text>
<text x="66.7" y="127.5">BD7</text>
<text x="66.7" y="137.8">BD11</text>
<text x="66.7" y="132.7">BD9</text>
<text x="66.7" y="135.2">BD10</text>
<text x="66.7" y="140.4">BD12</text>
<text x="66.7" y="142.9">BD13</text>
<text x="66.7" y="145.5">BD14</text>
<text x="66.7" y="148.1">BD15</text>
<text x="25.2" y="152.2">A[0:27]</text>
<text x="66.7" y="153.5">A0</text>
<text x="66.7" y="158.6">A2</text>
<text x="66.7" y="161.1">A3</text>
<text x="66.7" y="156">A1</text>
<text x="159.6" y="159.9">nEthernetSel</text>
<text x="185.5" y="160.1">EXPRDY1</text>
<text x="157" y="167.6">nMWEslow</text>
<text x="208.8" y="165">EXPRDY2</text>
<text x="282.7" y="162.4">EXPRDY</text>
<text x="157" y="170.1">nMOEslow</text>
<text x="372" y="199.4">TXD233</text>
<text x="293" y="208.6">nPOR</text>
<text x="372" y="204.5">RXD232</text>
<text x="210.4" y="245.6">TXD233</text>
<text x="141.9" y="249.9">RXD2</text>
<text x="142.1" y="247.1">TXD2</text>
<text x="210.4" y="248.1">RXD232</text>
<text x="213.5" y="254.8">RS232Connect</text>
</g>
<g font-size="2.3" fill="#004080">
<text x="86" y="88.3">INTRQ0</text>
<text x="136.3" y="88.3">ELCS</text>
<text x="86" y="93.4">INTRQ2</text>
<text x="86" y="90.8">INTRQ1</text>
<text x="86" y="96">INTRQ3</text>
<text x="103.7" y="92.4" transform="rotate(-90 103.7 92.4)">AVDD</text>
<text x="106.3" y="92.4" transform="rotate(-90 106.3 92.4)">AVDD</text>
<text x="108.8" y="92.4" transform="rotate(-90 108.8 92.4)">AVDD</text>
<text x="114" y="92.5" transform="rotate(-90 114 92.5)">DVDD</text>
<text x="116.5" y="92.5" transform="rotate(-90 116.5 92.5)">DVDD</text>
<text x="119.1" y="92.5" transform="rotate(-90 119.1 92.5)">DVDD</text>
<text x="121.7" y="92.5" transform="rotate(-90 121.7 92.5)">DVDD</text>
<text x="128.2" y="96">EEDATAOUT</text>
<text x="136.1" y="90.8">EECS</text>
<text x="136.2" y="93.4">EESK</text>
<text x="173.2" y="90.8">CS</text>
<text x="173.2" y="93.4">CLK</text>
<text x="173.2" y="96">DI</text>
<text x="181.1" y="90.8">VCC</text>
<text x="181.4" y="93.4">NC1</text>
<text x="182.6" y="96">NC</text>
<text x="86" y="101.1">LINKLEDorHC0</text>
<text x="130.8" y="98.5">EEDATAIN</text>
<text x="132.5" y="101.1">CHIPSEL</text>
<text x="173.2" y="98.5">DO</text>
<text x="181.4" y="98.5">VSS</text>
<text x="86" y="103.7">BSTATUSorHC1</text>
<text x="86" y="106.2">LANLED</text>
<text x="138.2" y="106.2">DO-</text>
<text x="86" y="111.4">SD0</text>
<text x="86" y="113.9">SD1</text>
<text x="137.6" y="108.8">DO+</text>
<text x="139.3" y="113.9">CI-</text>
<text x="86" y="116.5">SD2</text>
<text x="86" y="119.1">SD3</text>
<text x="138.7" y="116.5">CI+</text>
<text x="86" y="121.6">SD4</text>
<text x="86" y="124.2">SD5</text>
<text x="138.7" y="124.2">DI+</text>
<text x="139.3" y="121.6">DI-</text>
<text x="86" y="131.9">SD08</text>
<text x="86" y="126.8">SD6</text>
<text x="86" y="129.3">SD7</text>
<text x="136.2" y="131.9">RXD+</text>
<text x="136.8" y="129.3">RXD-</text>
<text x="86" y="137">SD10</text>
<text x="86" y="134.5">SD09</text>
<text x="137" y="137">TXD-</text>
<text x="86" y="142.2">SD12</text>
<text x="86" y="139.6">SD11</text>
<text x="136.4" y="139.6">TXD+</text>
<text x="86" y="149.8">SD15</text>
<text x="86" y="147.3">SD14</text>
<text x="86" y="144.7">SD13</text>
<text x="131.3" y="149.8">REFRESH</text>
<text x="134.9" y="147.3">SLEEP</text>
<text x="86" y="155">SA0</text>
<text x="134.8" y="155">MEMW</text>
<text x="135.4" y="152.4">MEMR</text>
<text x="86" y="157.5">SA1</text>
<text x="86" y="160.1">SA2</text>
<text x="136.1" y="157.5">SBHE</text>
<text x="137.6" y="160.1">AEN</text>
<text x="86" y="162.7">SA3</text>
<text x="86" y="165.2">SA4</text>
<text x="86" y="167.8">SA5</text>
<text x="134.7" y="162.7">RESET</text>
<text x="137.7" y="167.8">IOW</text>
<text x="86" y="170.4">SA6</text>
<text x="86" y="172.9">SA7</text>
<text x="131.8" y="172.9">IOCHRDY</text>
<text x="138.3" y="170.4">IOR</text>
<text x="86" y="175.5">SA8</text>
<text x="86" y="178.1">SA9</text>
<text x="86" y="180.6">SA10</text>
<text x="86" y="183.2">SA11</text>
<text x="86" y="185.8">SA12</text>
<text x="131.3" y="183.2">MEMCS16</text>
<text x="134.2" y="185.8">IOCS16</text>
<text x="136.5" y="180.6">TEST</text>
<text x="86" y="188.3">SA13</text>
<text x="86" y="190.9">SA14</text>
<text x="134.3" y="190.9">CSOUT</text>
<text x="137.6" y="188.3">RES</text>
<text x="86" y="193.5">SA15</text>
<text x="86" y="196">SA16</text>
<text x="132.5" y="196">DMARQ0</text>
<text x="86" y="198.6">SA17</text>
<text x="86" y="201.1">SA18</text>
<text x="86" y="203.7">SA19</text>
<text x="132.5" y="201.1">DMARQ2</text>
<text x="132.5" y="198.6">DMARQ1</text>
<text x="86" y="208.9">XTAL1</text>
<text x="132.8" y="208.9">DMACK1</text>
<text x="132.8" y="206.3">DMACK0</text>
<text x="86" y="211.4">XTAL2</text>
<text x="98.6" y="211.6" transform="rotate(-90 98.6 211.6)">AVSS</text>
<text x="101.2" y="211.6" transform="rotate(-90 101.2 211.6)">AVSS</text>
<text x="103.7" y="211.6" transform="rotate(-90 103.7 211.6)">AVSS</text>
<text x="106.3" y="211.6" transform="rotate(-90 106.3 211.6)">AVSS</text>
<text x="108.8" y="211.6" transform="rotate(-90 108.8 211.6)">AVSS</text>
<text x="114" y="211.6" transform="rotate(-90 114 211.6)">DVSS</text>
<text x="116.5" y="211.6" transform="rotate(-90 116.5 211.6)">DVSS</text>
<text x="119.1" y="211.6" transform="rotate(-90 119.1 211.6)">DVSS</text>
<text x="121.7" y="211.6" transform="rotate(-90 121.7 211.6)">DVSS</text>
<text x="124.2" y="211.6" transform="rotate(-90 124.2 211.6)">DVSS</text>
<text x="126.8" y="211.6" transform="rotate(-90 126.8 211.6)">DVSS</text>
<text x="132.8" y="211.4">DMACK2</text>
<text x="173.2" y="237.1">C1+</text>
<text x="173.2" y="239.6">C1-</text>
<text x="193.9" y="237.1">VCC</text>
<text x="195.9" y="239.6">V+</text>
<text x="173.2" y="242.2">C2+</text>
<text x="173.2" y="244.8">C2-</text>
<text x="196.5" y="242.2">V-</text>
<text x="173.2" y="249.9">R1OUT</text>
<text x="173.2" y="247.3">T1IN</text>
<text x="191.2" y="247.3">T1OUT</text>
<text x="193.5" y="249.9">R1IN</text>
<text x="173.2" y="257.6">FORCEON</text>
<text x="173.2" y="255">EN</text>
<text x="189.8" y="255">INVALID</text>
<text x="173.2" y="260.2">GND</text>
<text x="186.1" y="260.2">FORCEOFF</text>
</g>
<g font-size="1.8">
<text x="45.7" y="1.9">5</text>
<text x="131.9" y="1.9">4</text>
<text x="218.1" y="1.9">3</text>
<text x="304.3" y="1.9">2</text>
<text x="390.5" y="1.9">1</text>
<text x=".7" y="38.9">D</text>
<text x=".7" y="108.1">C</text>
<text x=".7" y="177.4">B</text>
<text x=".7" y="246.7">A</text>
</g>
</svg>
